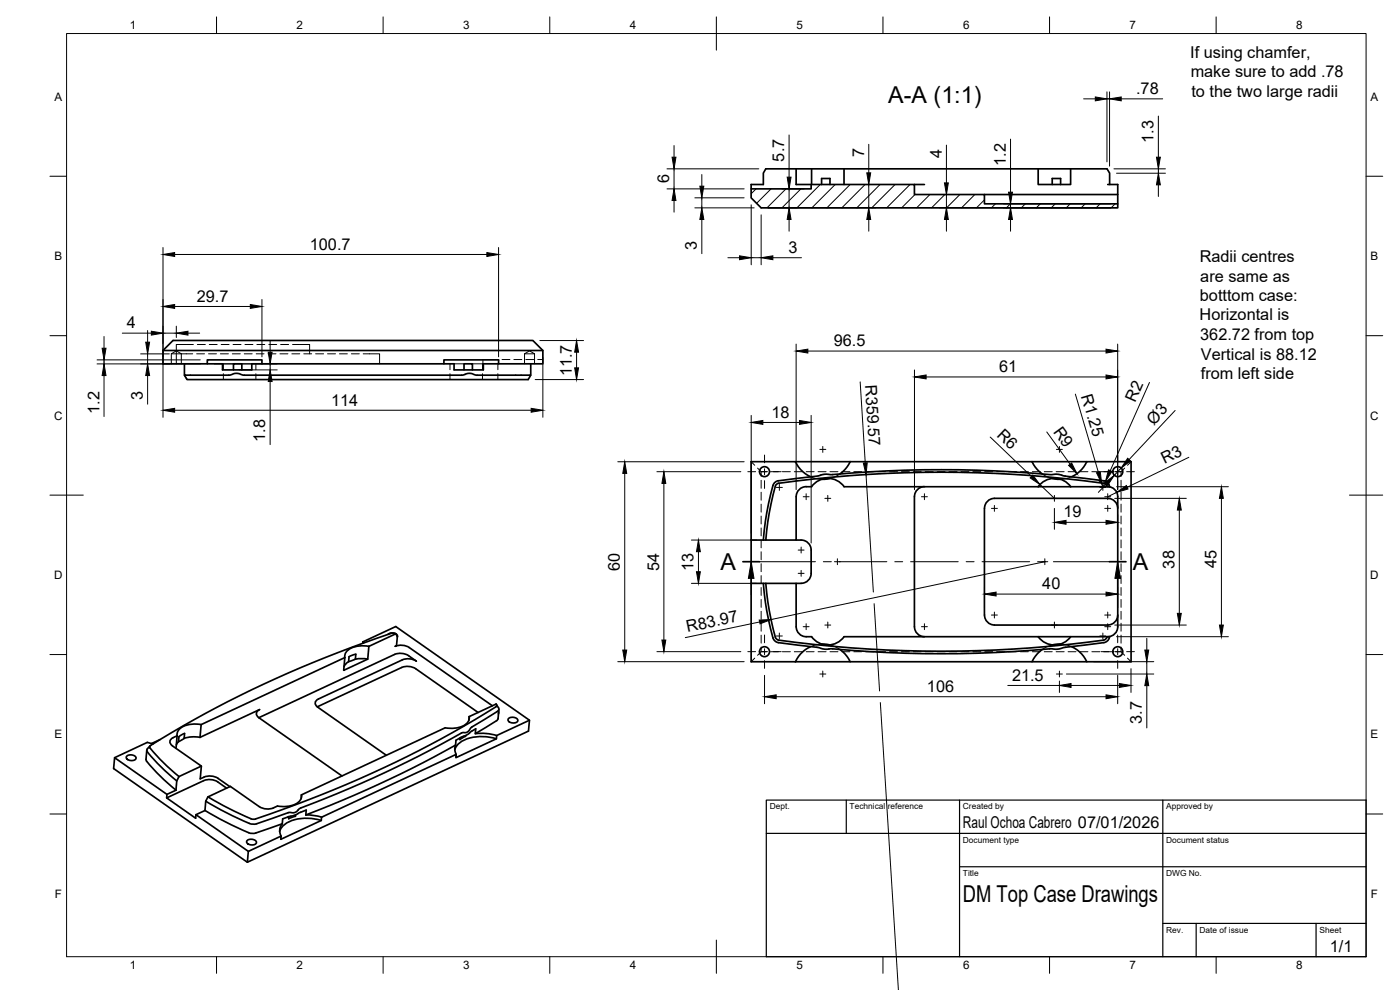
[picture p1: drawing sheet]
<svg xmlns="http://www.w3.org/2000/svg" width="420mm" height="297mm" viewBox="0 0 420 297" stroke-linecap="round" stroke-linejoin="round" font-family="sans-serif">
<!-- layer: Visible -->
<g fill="none" stroke="#000" stroke-width=".51">
<path d="M238.9 50.7v4.7h4.5M243.6 50.7v4.7M246.6 55.4v-1.8h2.5v1.8M253.3 50.7v4.7M274.4 55.4h3M295.4 58.4h40M311.6 50.7v4.7h9.7v-4.7M315.8 55.4v-1.8h2.5v1.8M332.4 55.4h3v7h-107l-3-3v-2.7h18v-1.3h31v3h21v2.8h40M333 55.4v-3.4l-.8-1.3h-102.4l-.7 1.3v3.4h-3.7v1.3M48.9 105.2h114v4h-13.3v-1.2h-16.4v1.2h-54.6v-1.2h-16.4v1.2h-13.3zM48.9 105.2l3-3h108l3 3"/>
<path d="M55.4 109.2v3.4h13.4l1.9-.6 2.4 .6h65.6l1.9-.6 2.4 .6h16.3v-3.4M55.4 112.6l.7 1.3h102.4l.8-1.3M62.2 109.2h4.6v1.8h8.8v-1.8h3M70.1 111v-1.8h2.5v1.8M133.2 109.2h3.1v1.8h8.8v-1.8h4.5M139.3 111v-1.8h2.5v1.8M238.7 138.5h16.4M255.1 138.5l-1.6 2.4-1.4 1.3M255.1 138.5h54.6l1.6 2.4 1.5 1.3M309.7 138.5h16.5M233.6 144.3l11.6-1.4 2.3-.6 2.1 .1a365.6 365.6 0 0 1 65.7 0l2.1-.1 2.3 .6 11.6 1.4M233.6 144.2l-.8 .4-.6 .6-.9 3.2-1.6 8.1-.6 5.5"/>
<path d="M233.7 145a358.7 358.7 0 0 1 97.5 0M233.7 145l-.9 .5-.8 3-1.6 8.1-.6 5.4h9.1v-13a3 3 0 0 1 3-3h1.7a6 6 0 0 1 9.7 0h68M243.3 143.1l-1.6-1-1.4-1.2-1.6-2.4h-13.3v60.1h13.3M249.1 143.6l-2.5 .2M277.4 146a3 3 0 0 0-3 3v39a2.99 2.99 0 0 0 3 3M311.6 146a6 6 0 0 1 9.7 0M315.8 143.6l2.5 .2M321.6 143.1l1.6-1 1.4-1.2 1.6-2.4h13.2v60.1h-100.7M331.2 145l.6 .3 .4 .7h-10.9M331.3 144.2l.8 .4 .6 .6 .3 .8h-.8M332.5 146a2.99 2.99 0 0 1 2.9 3v39a2.99 2.99 0 0 1-2.9 3M335.4 152.5a2.99 2.99 0 0 0-3-3h-33.9a2.99 2.99 0 0 0-3 3l-.1 32"/>
<path d="M225.4 162h3.7M229.1 175l1 8.3 1.2 5.4 .7 2.7 .4 .8 1.2 .6 11.6 1.4 2.3 .6 2.1-.1a365.6 365.6 0 0 0 65.7 0l2.1 .1 2.3-.6 11.6-1.4 .8-.3 .6-.7 .3-.8h-.8M229.1 162h.7M229.8 175l.6 5.5 1 5.4 1.3 5.3 .7 .8a354.1 354.1 0 0 0 98.1 0l.7-1h-10.9M238.9 162a3.5 3.5 0 0 1 4.5 2.3v7.7a3 3 0 0 1-3 3h-15M238.9 175l.1 13a2.99 2.99 0 0 0 2.9 3h1.7a6 6 0 0 0 9.7 0h68M103.5 197.3l-.4 3.8 7.3-3.3 .3-3.9 8.1-3.7 .5 .8-.3 2.7-.4 .2 1.2-.3h1.3l1.7 .7 25 17.5M103.5 197.3l-43.1 20.1M106.7 197.8l.1-1.5-2 .7-.2 1.5-1 .9-.3 .6M106.7 197.8l-2.1 .7M108.9 192.6l9.9-4.6 40.1 28.1-.3 3.3-84.4 39.3 .3-3.3 9.9-4.5-.1 .9 12.1-5.6 .1-1 40.4-18.9-.1 1 12.2-5.6 .1-1 9.8-4.6M108.9 192.6v.4"/>
<path d="M108.9 192.6l.2 .3M110.4 197.8l-1.9-.2-1.8 .2M110.7 193.9a6.9 6.9 0 0 0-7 2l-.2 1.4M116.5 190.3a1.89 1.89 0 0 1 2.8 .5l-.1 .3M118.6 190.1h.2M118.7 190.1l-.7-.1a330.4 330.4 0 0 0-73 33.8v.7l2.9 3.2 5.8 5.3M243.3 194l-1.6 1-1.4 1.2-1.6 2.4M246.6 193.3l2.5 .2M252.1 194.9l1.4 1.2 1.6 2.5M295.5 184.5a2.99 2.99 0 0 0 3 3M298.4 187.5h34M311.6 191a6 6 0 0 0 9.7 0"/>
<path d="M312.8 194.9l-1.5 1.2-1.6 2.5M318.3 193.3l-2.5 .2M321.6 194l1.6 1 1.4 1.2 1.6 2.4M335.4 184.5a2.99 2.99 0 0 1-2.9 3M60.4 217.4l-.4 3.8M60.4 217.4a6.9 6.9 0 0 0-7 2l-.2 1.4M77.7 215.3a1.29 1.29 0 0 1-.8-1.3 1.29 1.29 0 0 1 1-1.1l-17.9 8.3M120.5 200.3l-25.3 11.8M120.5 200.3l1.2-.3h1.3l1.8 .6 18.7 13.2M133.6 218.4l-43.1 20.1M140.8 215l-.1 1.1M140.8 215a3.6 3.6 0 0 1-3.7 3.4h-3.5"/>
<path d="M140.9 219.9l-.9 .7-3.2 1.5-.1 1.5M141.5 219.4l-.6 .5M148.9 211.3l-8.1 3.7M148.9 211.2v.1M148.9 211.3l.2 .4a207.3 207.3 0 0 1-23.5 13.6 342.3 342.3 0 0 1-49.6 20.5l-6.3-2.7-7.3-4M149 211.4l.6 .9a.78 .78 0 0 1-.3 1.2l-7.7 4.6-1.2 1.5-1.6 .2a383.8 383.8 0 0 1-49.1 23l-1.1 .9-2 .1-9.6 3.4M149.7 213.5l-.1 .7M149.7 212.8l-.2 2.8-.2 .4-6.7 4.1 .2-1.4-1.3 .7M152.6 215.6a1.95 1.95 0 0 1 2.8 .5 1.67 1.67 0 0 1-2.8 .2zM38.1 226.8a1.95 1.95 0 0 1 2.7 .5 1.67 1.67 0 0 1-2.8 .3zM44 225.1l-.2 2.8a18.7 18.7 0 0 0 4.7 5.4l4.3 3.8M45 223.8l-.9 1.3a44.6 44.6 0 0 0 8.9 9.2"/>
<path d="M46 223.2l-1.8-.5-9.8 4.6M48 221.9l-2.5 1.2M50 239.4l.1-1.1-15.7-11-.3 3.3 40.1 28.1M51.7 223.8l8.7 6.1-6.7 3.1-.7 1.3-.2 2.8M51.9 221.3l1.2-.5-.3 3.7M52 221.3a1.29 1.29 0 0 0-1 1.2 1.29 1.29 0 0 0 .7 1.3M52.8 237.1l-2.7 1.2M53.6 222.5l-.7 1M55.3 221.5l.1-1.4-1.7 .9-.1 1.5M55.3 221.5l-1.7 1M60 221.2l-2.1-.1-2.6 .4M60.4 229.9l-.3 3.8a5 5 0 0 1 5.4-.2l3.5 2.5"/>
<path d="M61.1 234.2l-11.1 5.2 8.7 6.1 .1-1.1 2.7-1.2M61.1 234.2l1.2-.3 1.9 .2 1.1 .5 2.7 1.9M90.5 238.5l-.1 1.1M90.5 238.5a3.6 3.6 0 0 1-3.8 3.4l-3.4-.1M116 226.6l-20.6-14.4a1.29 1.29 0 0 1-.8-1.3 1.29 1.29 0 0 1 1-1.2l25.1-11.7 1.9-.4 1.2 .2 1.2 .6a7.6 7.6 0 0 0-4.1-2.3l-1.3-.1-1.2 .4-40.7 18.9 24.9 17.5M136.7 223.6l-.2 1.4 .4 1.4M136.7 223.6a340.5 340.5 0 0 1-44.9 20.9M138 221.4v.5M139.7 220.9l-1.7 1M139.7 220.7v.2M142.7 220.1a15.3 15.3 0 0 1 6.4 .6M149 221.7a12.4 12.4 0 0 0-11.5 1.6l-1 1.7"/>
<path d="M58.8 244.4l15.7 11M61.5 243.2l7.4 4a27 27 0 0 0 7 2.9l8.8-2.9M61.7 240.4l.7-1.3 6.7-3.1 8.7 6M61.7 240.4l-.2 2.8M61.7 240.4l7.4 4a26.6 26.6 0 0 0 7.1 2.9l.8-.1M74.2 252.2a1.95 1.95 0 0 1 2.8 .5 1.67 1.67 0 0 1-2.9 .2zM77.8 242l1.2 .5 1.2 .2 1.9-.3M83.2 241.9l-1.2 .5M84.7 247.1l-.6 1-.2 1.1 .5 1.6M86.3 245.2l-1.5 .5-.1 1.5M87.3 244.9l-1 .2M88.7 244.5v.4l-2.1 .8 .1-.7"/>
<path d="M90.1 243.7l-1.4 .8-1.4 .4M90.1 243.7l1.8-.6-.1 1.4M91.8 244.5l2.7 .2 2 .5M96.4 246.2a12.4 12.4 0 0 0-11.5 1.6l-1 1.7"/>
<circle cx="229.4" cy="141.5" r="1.49"/>
<circle cx="335.5" cy="141.5" r="1.49"/>
<circle cx="229.4" cy="195.5" r="1.49"/>
<circle cx="335.5" cy="195.5" r="1.49"/>
</g>
<!-- layer: Hidden -->
<g fill="none" stroke="#000" stroke-width=".3">
<path d="M51.4 106.2h3M51.4 106.2l1.5-.9 1.5 .9M51.4 106.2v3M54.4 106.2h3.4M54.4 106.2v3M55.4 112.6l.7 1.3M58 103.4h-5.1v5.8M59 106.2h2.4M59.2 103.4h2.4M62.6 106.2h2.4M62.8 103.4h2.4M66.1 106.2h2.4"/>
<path d="M66.4 103.4h2.3M67 112.1v1.8M69.7 106.2h2.4M69.9 103.4h2.4M70.1 109.2h-3.1v1.7M72.6 109.2h3M73.3 106.2h2.4M73.5 103.4h2.4M76.8 109.2v1.7M76.8 112.1v1.8M76.9 106.2h2.3M77.1 103.4h2.4"/>
<path d="M80.4 106.2h2.4M80.7 103.4h2.3M84 106.2h2.4M84.2 103.4h2.4M87.6 106.2h2.4M87.8 103.4h5.1v2.8M91.2 106.2h2.3M94.7 106.2h2.4M98.3 106.2h2.4M101.9 106.2h2.3M105.5 106.2h2.3M109 106.2h4.9v3"/>
<path d="M135 109.2v1.7M135 112.1v1.8M136.3 109.2h3M141.8 109.2h3M144.8 112.1v1.8M145.1 109.2h-.3v1.7M149.4 109.2v1.7M149.4 112.1v1.8M149.5 107.9h-4.6v1.3M150.7 107.9h2.3M154.2 107.9h2.4M157.4 106.2h3"/>
<path d="M157.4 106.2l1.5-.9 1.5 .9M157.4 106.2v3M157.8 107.9h2.4M160.4 106.2v3M161.4 107.9h1.5M225.4 138.5l1.1 1.1M339.4 138.5l-1 1.1M227.4 140.4l1 1.1M228.4 141.5v1.4M228.4 144.1v2.4M228.4 147.7v2.4M228.4 151.3v2.4"/>
<path d="M228.4 154.8v2.4M228.4 158.4v2.4M228.4 141.5h1.6M231.2 141.5h2.4M234.8 141.5h2.4M238.4 141.5h2.3M242 141.5h2.3M243.3 143.1l1.6 .5 1.7 .2M245.5 141.5h2.4M249.1 141.5h2.4M252.1 142.2l-1.4 .8-1.6 .6M252.7 141.5h2.4"/>
<path d="M256.2 141.5h2.4M259.8 141.5h2.4M263.4 141.5h2.4M267 141.5h2.3M270.5 141.5h2.4M274.1 141.5h2.4M277.7 141.5h2.4M281.2 141.5h2.4M284.8 141.5h2.4M288.4 141.5h2.4M292 141.5h2.3M295.5 141.5h2.4"/>
<path d="M299.1 141.5h2.4M302.7 141.5h2.4M306.3 141.5h2.3M309.8 141.5h2.4M312.8 142.2l1.4 .8 1.6 .6M313.4 141.5h2.4M317 141.5h2.4M320.5 141.5h2.4M321.6 143.1l-1.6 .5-1.7 .2M324.1 141.5h2.4M327.7 141.5h2.4M331.3 141.5h2.4"/>
<path d="M334.8 141.5h1.6M336.4 141.5v1.4M336.4 144.1v2.4M336.4 147.7v2.4M336.4 151.3v2.4M336.4 154.8v2.4M336.4 158.4v2.4M337.5 140.4l-1.1 1.1M228.4 162v2.4M228.4 165.6v2.3M228.4 169.1v2.4M228.4 172.7v2.4"/>
<path d="M228.4 176.3v2.4M228.4 179.9v2.3M336.4 162v2.4M336.4 165.6v2.3M336.4 169.1v2.4M336.4 172.7v2.4M336.4 176.3v2.4M336.4 179.9v2.3M226.5 197.5l-1.1 1.1M228.4 183.4v2.4M228.4 187v2.4M228.4 190.6v2.4"/>
<path d="M228.4 194.1v1.4M230 195.5h-1.6l-1 1.1M231.2 195.5h2.4M234.8 195.5h2.4M238.4 195.5h2.3M242 195.5h2.3M245.5 195.5h2.4M246.6 193.3l-1.7 .2-1.6 .5M249.1 193.5l1.6 .5 1.4 .9M249.1 195.5h2.4M252.7 195.5h2.4M256.2 195.5h2.4"/>
<path d="M259.8 195.5h2.4M263.4 195.5h2.4M267 195.5h2.3M270.5 195.5h2.4M274.1 195.5h2.4M277.7 195.5h2.4M281.2 195.5h2.4M284.8 195.5h2.4M288.4 195.5h2.4M292 195.5h2.3M295.5 195.5h2.4M299.1 195.5h2.4"/>
<path d="M302.7 195.5h2.4M306.3 195.5h2.3M309.8 195.5h2.4M313.4 195.5h2.4M315.8 193.5l-1.6 .5-1.4 .9M317 195.5h2.4M318.3 193.3l1.7 .2 1.6 .5M320.5 195.5h2.4M324.1 195.5h2.4M327.7 195.5h2.4M331.3 195.5h2.4M334.8 195.5h1.6"/>
<path d="M336.4 183.4v2.4M336.4 187v2.4M336.4 190.6v2.4M336.4 194.1v1.4M336.4 195.5l1.1 1.1M338.4 197.5l1 1.1"/>
</g>
<!-- layer: BORDER -->
<g fill="none" stroke="#000" stroke-width=".3">
<path d="M20 10.1h390v276.9h-390zM65 5.1v5M115 5.1v5M165 5.1v5M215 5.1v10M265 5.1v5M315 5.1v5M365 5.1v5M15 52.9h5M410 52.9h5M15 100.7h5M410 100.7h5"/>
<path d="M15 148.6h10M405 148.6h10M15 196.4h5M410 196.4h5M15 244.2h5M410 244.2h5M65 287v5M115 287v5M165 287v5M215 282.1v9.9M265 287v5M315 287v5"/>
<path d="M365 287v5"/>
</g>
<!-- layer: TITLEBLOCK -->
<path d="M230 240.1h180v46.9h-180zM230 250h180M254 240.1v9.9M288 240.1v46.9M349 240.1v46.9M288 260.1h122M349 277.1h61M359 277.1v9.9M395 277.1v9.9" fill="none" stroke="#000" stroke-width=".36"/>
<!-- layer: FD_Dimensions -->
<g fill="none" stroke="#000" stroke-width=".3">
<path d="M325.2 29.7h3.5M332.2 27.6v21M332.2 29.7h.8M333 27.6v22.3M336.5 29.7h12.4M347.6 34.8v12.4M200.2 56.7h23.1M200.2 50.7h27.5M202.3 43.7v3.5M202.3 50.7v6M208.5 59.4h14.8M210.6 52.4v3.5"/>
<path d="M210.6 59.4v3M234.7 56.7h6.6M236.8 40.5v12.7M236.8 56.7v5.7M245.5 55.4h17.3M260.7 43.3v8.6M260.7 55.4v7M281.9 58.4h11.4M284 43.5v11.4M284 58.4v4M303.3 41.7v16M334.3 50.7h15.5"/>
<path d="M335.1 52h14.7M347.6 50.7v1.3M347.6 55.5v3.5M48.9 74.3v32.8M52.4 76.4h93.7M149.6 74.3v32.8M202.3 60.2v3.5M208.5 62.4h17.8M210.6 65.9v10.2M218.4 77.3h3.5M225.4 61.5v17.9M225.4 77.3h3"/>
<path d="M228.4 64.5v14.9M230.5 62.4h32.3M231.9 77.3h8.6M236.8 65.9v3.5M260.7 65.9v3.5M281.9 62.4h51.4M284 65.9v3.5M301.2 61.2h32.1M303.3 61.2v1.2M303.3 65.9v3.5M36.7 100h8.7M44.3 99.2v3.5"/>
<path d="M48.9 100h4M52.4 92h22.7M52.9 97.9v3.4M56.4 100h3.5M78.6 89.9v17.2M29.1 108h31M29.1 109.2h31M31.2 101v3.5M31.2 108v1.2M31.2 112.7v12.3M42.2 106.2h8.6M44.3 106.2v3"/>
<path d="M44.3 112.7v8.6M48.9 107.3v17.9M64.3 109.2h18.9M71.8 111h11.4M81.1 102.2v3.5M81.1 109.2v1.8M81.1 114.5v18.9M160.6 113.9h14.5M162 102.2h13.1M162.9 107.3v17.9M173 105.7v4.7M238.9 103.2v43.7"/>
<path d="M242.4 105.3h89.5M258.1 114.6l1.6 24.3M274.4 111v35.9M277.9 113.1h54M322.7 118.2l6.9 23.5M335.4 103.2v43.7M345 114.8l-11.8 26.4M52.4 123.1h107M185.4 138.5h37.9M225.4 124.6v35.3M228.9 126.8h11M243.4 124.6v38.3"/>
<path d="M297.2 131.1l12.4 11.9M314.2 129.6l7 9.7M352.7 123.2l-13.8 14.7M356.8 137.2l-18.5 9M187.5 142v53M197.1 141.5h25.2M199.2 145v47M259.9 142.4l2.2 35.2M312.1 145.4l4.3 4.1M316.4 152.5v6.3M319.9 156.7h12M329.8 144.6a2 2 0 0 1 2.8 .4"/>
<path d="M331.8 144.4l-.8 1.8-.4-1.2h.6M332 145.2l-2.4 2.5M334.5 149.5h21.5M335.1 146h33.6M335.1 147.7l-2.7 1.3M335.4 154.4v4.4M336.5 140.4l-2.1 2.2M353.9 153v31M366.6 149.5v38M207.5 175h19.5M207.5 162h19.5M209.6 165.5v6"/>
<path d="M295.4 176.2v6.2M298.9 178.3h33M313.6 168.5l-82.2 17.4M335.4 176.2v6.2M185.4 198.5h37.9M197.1 195.5h25.2M228 186.6l-22.3 4.7M262.3 181.1l1.7 26.2M328.2 198.5h18.1M334.5 187.5h21.5M335.1 191h33.6M344.2 191.5v3.5"/>
<path d="M344.2 198.5v3.7M229.4 202.6v8.5M232.9 209h99M264.2 210.8l5.4 86.2M302.5 205.7h15.4M317.9 204.3v3.5M320 202.2h26.3M321.4 205.7h14.5M335.4 202.6v8.5M339.4 200.6v7.2M344.2 205.7v12.7"/>
</g>
<g fill="#000" stroke="#000" stroke-width=".3">
<path d="M328.7 29.1l3.5 .6-3.5 .6zM333 29.7l3.5-.6v1.2zM201.7 47.2h1.2l-.6 3.5zM210 55.9h1.2l-.6 3.5zM236.2 53.2h1.2l-.6 3.5zM260.1 51.9h1.2l-.6 3.5zM283.4 54.9h1.2l-.6 3.5zM302.7 57.7h1.1l-.5 3.5zM347.6 52l.6 3.5h-1.1zM347.1 47.2h1.1l-.6 3.5zM48.9 76.4l3.5-.6v1.1zM146.1 75.8l3.5 .6-3.5 .5z"/>
<path d="M202.3 56.7l.6 3.5h-1.2zM210.6 62.4l.6 3.5h-1.2zM221.9 76.8l3.5 .5-3.5 .6zM228.4 77.3l3.5-.5v1.1zM236.8 62.4l.6 3.5h-1.2zM260.7 62.4l.6 3.5h-1.2zM284 62.4l.6 3.5h-1.2zM303.3 62.4l.5 3.5h-1.1zM45.4 99.4l3.5 .6-3.5 .5zM48.9 92l3.5-.6v1.1zM52.9 100l3.5-.6v1.1zM75.1 91.4l3.5 .6-3.5 .5z"/>
<path d="M30.6 104.5h1.2l-.6 3.5zM31.2 109.2l.6 3.5h-1.2zM43.7 102.7h1.2l-.6 3.5zM44.3 109.2l.6 3.5h-1.2zM80.5 105.7h1.2l-.6 3.5zM81.1 111l.6 3.5h-1.2zM172.5 110.4h1.1l-.6 3.5zM173 102.2l.6 3.5h-1.1zM238.9 105.3l3.5-.5v1.1zM274.4 113.1l3.5-.6v1.2zM331.9 112.5l3.5 .6-3.5 .6zM331.9 104.8l3.5 .5-3.5 .6z"/>
<path d="M48.9 123.1l3.5-.6v1.2zM159.4 122.5l3.5 .6-3.5 .6zM225.4 126.8l3.5-.6v1.1zM239.9 126.2l3.5 .6-3.5 .5zM259.1 138.9h1.2l-.4 3.5zM320.7 139.6l.9-.7 1.6 3.2zM338.4 137.5l.9 .8-2.8 2.1zM187.5 138.5l.6 3.5h-1.2zM199.2 141.5l.6 3.5h-1.2zM310 142.5l2.1 2.9-2.9-2zM316.4 156.7l3.5-.6v1.2zM329.1 141.8l1.1-.3 .4 3.5z"/>
<path d="M331.6 144.8l2.8-2.2-2 3zM331.9 156.1l3.5 .6-3.5 .6zM332.7 141l1 .4-1.9 3zM335.1 147.7l2.9-2 .5 1zM353.9 149.5l.6 3.5h-1.2zM366.6 146l.5 3.5h-1.1zM209 171.5h1.2l-.6 3.5zM209.6 162l.6 3.5h-1.2zM295.4 178.3l3.5-.6v1.1zM331.9 177.7l3.5 .6-3.5 .5zM186.9 195h1.2l-.6 3.5zM198.6 192h1.2l-.6 3.5z"/>
<path d="M227.9 186l3.5-.1-3.3 1.3zM343.6 195h1.1l-.5 3.5zM353.3 184h1.2l-.6 3.5zM366 187.5h1.1l-.5 3.5zM229.4 209l3.5-.5v1.1zM317.9 205.7l3.5-.6v1.2zM331.9 208.5l3.5 .5-3.5 .6zM335.9 205.1l3.5 .6-3.5 .6zM344.2 202.2l.5 3.5h-1.1z"/>
</g>
<!-- layer: Smart Centers -->
<g fill="none" stroke="#000" stroke-width=".3">
<path d="M229.4 136.5v2.4M246 134.8h1.8M246.9 133.9v1.8M317 134.8h1.8M317.9 133.9v1.8M335.4 136.5v2.4M224.4 141.5h2.4M228.5 141.5h1.8M229.4 140.6v1.8M229.4 144.2v2.3M232.1 141.5h2.3M233 146.2h1.8"/>
<path d="M233.9 145.3v1.8M241 149h1.8M241.9 148.1v1.8M247.5 149.5h1.8M248.4 148.6v1.8M276.5 149h1.8M277.4 148.1v1.8M297.5 152.5h1.8M298.4 151.6v1.8M315.6 149.5h1.7M316.4 148.6v1.8M330.1 146.2h1.8"/>
<path d="M330.4 141.5h2.4M331 145.3v1.8M331.5 152.5h1.8M331.5 149h1.8M332.4 148.1v1.8M332.4 151.6v1.8M334.5 141.5h1.8M335.4 140.6v1.8M335.4 144.2v2.3M338.1 141.5h2.3M239.5 172h1.8M239.5 165h1.8"/>
<path d="M240.4 164.1v1.8M240.4 171.1v1.8M250.4 168.5h1.8M251.3 167.6v1.8M312.7 168.5h1.8M313.6 167.6v1.8M224.4 195.5h2.4M228.5 195.5h1.8M229.4 190.5v2.4M229.4 194.6v1.8M229.4 198.2v2.3M232.1 195.5h2.3"/>
<path d="M233 190.8h1.8M233.9 189.9v1.8M241 188h1.8M241.9 187.1v1.8M247.5 187.5h1.8M248.4 186.6v1.8M276.5 188h1.8M277.4 187.1v1.8M297.5 184.5h1.8M298.4 183.6v1.8M315.6 187.5h1.7M316.4 186.6v1.8"/>
<path d="M330.1 190.8h1.8M330.4 195.5h2.4M331 189.9v1.8M331.5 188h1.8M331.5 184.5h1.8M332.4 183.6v1.8M332.4 187.1v1.8M334.5 195.5h1.8M335.4 190.5v2.4M335.4 194.6v1.8M335.4 198.2v2.3M338.1 195.5h2.3"/>
<path d="M246 202.2h1.8M246.9 201.3v1.8M317 202.2h1.8M317.9 201.3v1.8"/>
</g>
<!-- layer: Hatching -->
<g fill="none" stroke="#000" stroke-width=".3">
<path d="M226.9 56.7l-1.5 1.4M231.4 56.7l-4.3 4.3M235.9 56.7l-5.7 5.7M240.4 56.7l-5.7 5.7M246.2 55.4l-7 7M250.7 55.4l-7.1 7M255.1 55.4l-6.9 7M259.6 55.4l-7 7M264.1 55.4l-7 7M268.6 55.4l-7 7M273.1 55.4l-7 7M274.6 58.4l-4 4"/>
<path d="M279.1 58.4l-4 4M283.6 58.4l-4 4M288.1 58.4l-4 4M292.6 58.4l-4 4M295.4 60l-2.3 2.4M298.7 61.2l-1.2 1.2M303.2 61.2l-1.2 1.2M307.7 61.2l-1.2 1.2M312.2 61.2l-1.2 1.2M316.7 61.2l-1.2 1.2M321.2 61.2l-1.2 1.2M325.7 61.2l-1.2 1.2"/>
<path d="M330.2 61.2l-1.2 1.2M334.7 61.2l-1.2 1.2"/>
</g>
<!-- layer: Section Lines -->
<path d="M222.9 168.5h5M332.9 168.5h5" fill="none" stroke="#000" stroke-width=".51"/>
<path d="M225.4 173.5v5M227.9 168.5h16.8M247.1 168.5h2.4M251.9 168.5h14.2M268.5 168.5h2.4M273.3 168.5h14.3M290 168.5h2.3M294.7 168.5h14.3M311.4 168.5h2.4M316.1 168.5h16.8M335.4 173.5v5" fill="none" stroke="#000" stroke-width=".3"/>
<path d="M225.4 168.5l.9 5h-1.7zM335.4 168.5l.9 5h-1.7z" fill="#000" stroke="#000" stroke-width=".3"/>
<g font-size="7">
<text x="266.6" y="31">A-A (1:1)</text>
<text x="216.3" y="171">A</text>
<text x="339.9" y="171">A</text>
<text x="289" y="270.6">DM Top Case Drawings</text>
</g>
<g font-size="4.9">
<text x="357.2" y="17.3">If using chamfer,</text>
<text x="357.3" y="23.1">make sure to add .78</text>
<text x="341" y="28.2">.78</text>
<text x="357.6" y="29">to the two large radii</text>
<text x="259.3" y="47.2" transform="rotate(-90 259.3 47.2)">7</text>
<text x="282.6" y="47.4" transform="rotate(-90 282.6 47.4)">4</text>
<text x="346.2" y="42.8" transform="rotate(-90 346.2 42.8)">1.3</text>
<text x="235.4" y="48.5" transform="rotate(-90 235.4 48.5)">5.7</text>
<text x="301.9" y="49.7" transform="rotate(-90 301.9 49.7)">1.2</text>
<text x="200.8" y="55" transform="rotate(-90 200.8 55)">6</text>
<text x="93" y="74.9">100.7</text>
<text x="209.2" y="74.9" transform="rotate(-90 209.2 74.9)">3</text>
<text x="236.6" y="75.9">3</text>
<text x="360" y="78.6">Radii centres</text>
<text x="360.2" y="84.5">are same as</text>
<text x="59.1" y="90.5">29.7</text>
<text x="360.1" y="90.3">botttom case:</text>
<text x="38" y="98.6">4</text>
<text x="360" y="96.1">Horizontal is</text>
<text x="250.3" y="103.9">96.5</text>
<text x="360.2" y="102">362.72 from top</text>
<text x="360.4" y="107.9">Vertical is 88.12</text>
<text x="171.6" y="112.9" transform="rotate(-90 171.6 112.9)">11.7</text>
<text x="299.9" y="111.6">61</text>
<text x="360.4" y="113.8">from left side</text>
<text x="259.7" y="115.5" transform="rotate(86 259.7 115.5)">R359.57</text>
<text x="324.4" y="118.8" transform="rotate(74 324.4 118.8)">R1.25</text>
<text x="29.8" y="124.1" transform="rotate(-90 29.8 124.1)">1.2</text>
<text x="42.8" y="120.1" transform="rotate(-90 42.8 120.1)">3</text>
<text x="99.4" y="121.7">114</text>
<text x="231.6" y="125.3">18</text>
<text x="340.7" y="120.9" transform="rotate(-66 340.7 120.9)">R2</text>
<text x="298.9" y="130.8" transform="rotate(44 298.9 130.8)">R6</text>
<text x="315.9" y="129.6" transform="rotate(54 315.9 129.6)">R9</text>
<text x="346.3" y="127.7" transform="rotate(-47 346.3 127.7)">Ø3</text>
<text x="79.6" y="132.5" transform="rotate(-90 79.6 132.5)">1.8</text>
<text x="349.5" y="139.2" transform="rotate(-26 349.5 139.2)">R3</text>
<text x="319.2" y="155.3">19</text>
<text x="186" y="171.2" transform="rotate(-90 186 171.2)">60</text>
<text x="197.8" y="171.2" transform="rotate(-90 197.8 171.2)">54</text>
<text x="208.1" y="171.4" transform="rotate(-90 208.1 171.4)">13</text>
<text x="352.5" y="170.6" transform="rotate(-90 352.5 170.6)">38</text>
<text x="365.1" y="170.4" transform="rotate(-90 365.1 170.4)">45</text>
<text x="312.8" y="176.8">40</text>
<text x="206.4" y="189.7" transform="rotate(-12 206.4 189.7)">R83.97</text>
<text x="278.2" y="207.6">106</text>
<text x="303.7" y="204.2">21.5</text>
<text x="342.7" y="217.2" transform="rotate(-90 342.7 217.2)">3.7</text>
<text x="289" y="248.5">Raul Ochoa Cabrero 07/01/2026</text>
<text x="399.1" y="285.7">1/1</text>
</g>
<g font-size="3.5">
<text x="39" y="8.8">1</text>
<text x="89" y="8.8">2</text>
<text x="139" y="8.8">3</text>
<text x="189" y="8.8">4</text>
<text x="239" y="8.8">5</text>
<text x="289" y="8.8">6</text>
<text x="339" y="8.8">7</text>
<text x="389" y="8.8">8</text>
<text x="16.3" y="30.2">A</text>
<text x="411.3" y="30.2">A</text>
<text x="16.3" y="78">B</text>
<text x="411.3" y="78">B</text>
<text x="16.2" y="125.9">C</text>
<text x="411.2" y="125.9">C</text>
<text x="16.2" y="173.7">D</text>
<text x="411.2" y="173.7">D</text>
<text x="16.3" y="221.6">E</text>
<text x="411.3" y="221.6">E</text>
<text x="16.4" y="269.4">F</text>
<text x="411.4" y="269.4">F</text>
<text x="39" y="290.8">1</text>
<text x="89" y="290.8">2</text>
<text x="139" y="290.8">3</text>
<text x="189" y="290.8">4</text>
<text x="239" y="290.8">5</text>
<text x="289" y="290.8">6</text>
<text x="339" y="290.8">7</text>
<text x="389" y="290.8">8</text>
</g>
<g font-size="2.5">
<text x="231" y="242.9">Dept.</text>
<text x="255" y="242.9">Technical reference</text>
<text x="289" y="242.9">Created by</text>
<text x="350" y="242.9">Approved by</text>
<text x="289" y="252.8">Document type</text>
<text x="350" y="252.8">Document status</text>
<text x="289" y="262.9">Title</text>
<text x="350" y="262.9">DWG No.</text>
<text x="350" y="279.9">Rev.</text>
<text x="360" y="279.9">Date of issue</text>
<text x="396" y="279.9">Sheet</text>
</g>
</svg>
